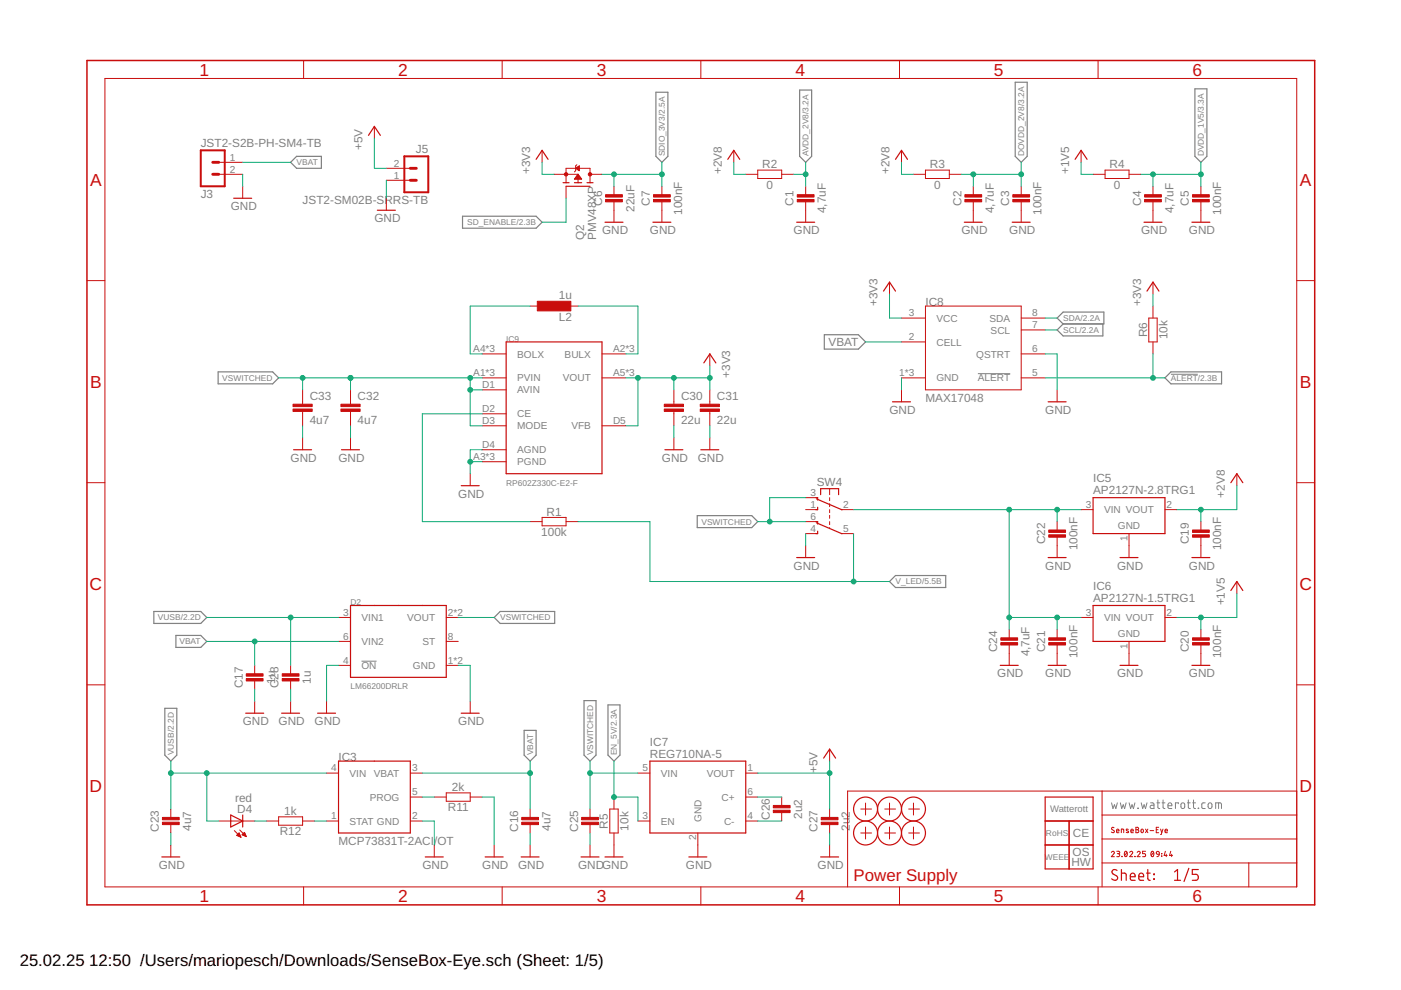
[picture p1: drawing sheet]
<svg xmlns="http://www.w3.org/2000/svg" width="297mm" height="210mm" viewBox="0 0 297 210" stroke-linecap="round" stroke-linejoin="round" font-family="sans-serif">
<g fill="none" stroke="#808080" stroke-width=".21">
<path d="M207.3 79.2h6.9M248.3 79.4h5.7M76.6 140.2h3.2M235.7 170.2l.3 1.2 .3-.8 .3 .8 .3-1.2M237.5 170.2l.3 1.2 .3-.8 .3 .8 .4-1.2M239.4 170.2l.3 1.2 .3-.8 .3 .8 .3-1.2M241.2 171.3l.1 .1zM242 170.2l.3 1.2 .3-.8 .3 .8 .3-1.2M243.9 170.2h.6l.1 .2 .1 1h-.5a.35 .35 0 0 1-.4-.3 .35 .35 0 0 1 .4-.4h.5M245.3 170.2h.6M245.5 169.6v1.7l.4 .1M246.4 170.2h.6"/>
<path d="M246.6 169.6v1.7l.4 .1M247.6 170.8h.9a.43 .43 0 0 0-.3-.6 .43 .43 0 0 0-.6 .4l.1 .7 .8 .1M249.8 170.4v-.2h-.6v1.2M250.5 170.3h.6l.1 .7a.4 .4 0 0 1-.4 .4 .4 .4 0 0 1-.4-.4zM251.8 170.2h.5M251.9 169.6l.1 1.7 .3 .1M252.9 170.2h.6M253 169.6v1.5l.2 .3h.3M254 171.3l.1 .1zM255.5 170.2h-.5l-.2 .3 .1 .8 .6 .1M256.3 170.3h.5l.2 .7a.41 .41 0 0 1-.4 .4 .41 .41 0 0 1-.5-.4zM257.7 171.4v-1.2l1.2 .1 .1 1.1"/>
<path d="M258.4 170.2v1.2"/>
</g>
<g fill="none" stroke="#808080" stroke-width=".25">
<path d="M139.1 19.6h2.5v13.5l-1.3 1.3-1.2-1.3zM169.5 19.1h2.6v14l-1.3 1.3-1.3-1.3zM215.2 17.4h2.6v15.7l-1.3 1.3-1.3-1.3zM253.3 18.8h2.6v14.3l-1.3 1.3-1.3-1.3zM61.6 34.4l1.3-1.3h5.2v2.6h-5.2zM98.1 45.8h15.6l1.2 1.3-1.2 1.3h-15.6zM46.2 78.8h11.6l1.3 1.3-1.3 1.3h-11.6zM174.8 71h7.2l1.5 1.5-1.5 1.5h-7.2zM224.1 67.4l1.3-1.2h8.6v2.5h-8.6zM225.4 68.7l-1.3 1.3 1.3 1.2h8.4v-2.5M247 80.1l1.3-1.3h10.7v2.6h-10.7zM147.8 109.3h11.6l1.3 1.3-1.3 1.3h-11.6z"/>
<path d="M32.6 129.6h10l1.2 1.3-1.2 1.3h-10zM37.3 134.7h5.3l1.2 1.3-1.2 1.3h-5.3zM104.8 130.9l1.2-1.3h11.6v2.6h-11.6zM188.6 123.3l1.3-1.3h10.6v2.6h-10.6zM34.9 150.2h2.6v9.9l-1.3 1.3-1.3-1.3zM111.1 154.9h2.6v5.2l-1.3 1.3-1.3-1.3zM123.8 148.5h2.6v11.6l-1.3 1.3-1.3-1.3zM128.9 149.5h2.5v10.6l-1.2 1.3-1.3-1.3z"/>
</g>
<g fill="none" stroke="#c90d0c" stroke-width=".21">
<path d="M22.2 16.6h252.7v171.4h-252.7zM64.4 12.8v3.8M106.5 12.8v3.8M148.6 12.8v3.8M190.7 12.8v3.8M232.8 12.8v3.8M46.4 37h5.1M46.4 34.4h5.1M51.5 39.5v2.5M79.4 26.8v2.5M81.9 35.7h5.1M81.9 38.2h5.1"/>
<path d="M114.9 31.9v2.5M117.5 37h5.1M120 38.7v-3h5.1v3M120 39.5v2.5M121.9 37.8h1.3M122 37.7h1.1M122 35.7l.8-.5v1zM122.1 37.6h.9M122.2 37.5h.7M122.2 35.8h.6M122.3 35.5h.5M122.3 37.4h.6"/>
<path d="M122.3 34.9l-.3 .3v1l-.2 .2M122.3 37.2h.5M122.4 35.9h.4M122.4 35.4h.4M122.4 37.1h.3M122.5 37h.1M122.6 36h.2M122.6 37v1.7M122.6 37l.7 1h-1.5zM122.6 35.3h.2M122.7 36.2h.1M122.8 35.2h.1"/>
<path d="M125.1 37h2.5M130.2 39.5v1.8M140.3 39.5v1.8M155.6 31.9v2.5M158.1 37h2.6M160.7 36.1h5v1.7h-5zM165.7 37h2.6M170.8 39.5v1.8M191.1 31.9v2.5M193.7 37h2.5M196.2 36.1h5.1v1.7h-5.1zM201.3 37h2.5"/>
<path d="M206.4 39.5v1.8M216.5 39.5v1.8M229.2 31.9v2.5M231.8 37h2.5M234.3 36.1h5.1v1.7h-5.1zM239.4 37h2.5M244.5 39.5v1.8M254.6 39.5v1.8M18.4 59.5h3.8M81.9 42v2.6M130.2 42.8v4.3M140.3 42.8v4.3"/>
<path d="M170.8 42.8v4.3M188.6 59.8v2.6M206.4 42.8v4.3M216.5 42.8v4.3M244.5 42.8v4.3M244.5 59.8v2.6M254.6 42.8v4.3M274.9 59.5h3.8M102.2 75h5.1M112.4 64.9h2.5M120 64.9h2.6M127.6 75h5.1"/>
<path d="M150.5 75v2.6M191.1 67.4h5.1M191.1 72.5h5.1M196.2 64.9h20.3v17.8h-20.3zM216.5 67.4h5.1M216.5 70h5.1M216.5 75h5.1M243.6 67.4h1.7v5.1h-1.7zM244.5 64.9v2.5M244.5 72.5v2.5M64.2 82.7v3M64.2 87.2v3.1"/>
<path d="M64.2 92.8v2.6M74.3 82.7v3M74.3 87.2v3.1M74.3 92.8v2.6M102.2 80.1h5.1M102.2 82.7h5.1M102.2 87.7h5.1M102.2 90.3h5.1M102.2 95.4h5.1M102.2 97.9h5.1M127.6 80.1h5.1M127.6 90.3h5.1"/>
<path d="M142.9 82.7v3M142.9 87.2v3.1M142.9 92.8v2.6M150.5 82.7v3M150.5 87.2v3.1M150.5 92.8v2.6M191.1 82.7v2.5M191.1 80.1h5.1M216.5 80.1h5.1M224.1 82.7v2.5M18.4 102.3h3.8M99.7 100.4v2.6"/>
<path d="M112.4 110.6h2.5M114.9 109.7h5.1v1.8h-5.1zM120 110.6h2.6M170.8 115.7v2.5M170.8 108.1h2.6M170.8 105.5h2.6M170.8 113.1h2.6M170.8 110.6h2.6M175.9 103.6v1.3M175.9 105.5v.7M175.9 106.8v.6M175.9 108.1v.6"/>
<path d="M175.9 109.3v.6M175.9 110.6v.6M175.9 111.9v.1M178.4 108.1h2.6M178.4 113.1h2.6M224.1 110.6v1.8M224.1 113.9v4.3M229.2 108.1h2.6M239.4 113.1v5.1M247 108.1h2.5M254.6 110.6v1.8M254.6 113.9v4.3"/>
<path d="M262.2 100.4v2.6M274.9 102.3h3.8M71.8 130.9h2.5M71.8 136h2.5M94.6 130.9h2.6M94.6 136h2.6M214 133.5v1.7M214 136.8v4.3M224.1 133.5v1.7M224.1 136.8v4.3M229.2 130.9h2.6M239.4 136v5.1"/>
<path d="M247 130.9h2.5M254.6 133.5v1.7M254.6 136.8v4.3M262.2 123.3v2.5M18.4 145.2h3.8M54 141.1v1.8M54 144.4v1.8M54 148.7v2.5M61.6 141.1v1.8M61.6 144.4v1.8M61.6 148.7v2.5M69.2 148.7v2.5"/>
<path d="M71.8 141.1h2.5M94.6 141.1h2.6M99.7 148.7v2.5M175.9 158.8v2.6M274.9 145.2h3.8M36.2 171.5v1.8M36.2 174.8v1.8M36.2 179.2v2.5M46.4 174.1h7.6M49.7 176.1l1.4 1.4M50.2 177.1l.9 .4M50.2 177.1l.5-.5 .4 .9"/>
<path d="M50.2 177.1h.7M50.3 177h.6M50.4 176.9h.4M50.5 177.3h.5M50.5 176.8h.3M50.7 176.7h.1M50.8 177.4h.2M50.8 176l1.4 1.4M51.1 177.5h.1M51.4 177h.6M51.4 176.9h.6M51.5 176.8h.5"/>
<path d="M51.6 177.1h.5M51.7 176.7h.2M51.8 176.5h.1M51.8 176.5l-.5 .5 .9 .4M51.8 176.5l.4 .9M51.9 177.3h.3M56.5 174.1h2.6M59.1 173.2h5.1v1.8h-5.1zM64.2 174.1h2.5M69.2 163.9h2.6M69.2 174.1h2.6M87 163.9h2.5"/>
<path d="M87 169h2.5M87 174.1h2.5M92.1 169h2.5M92.1 179.2v2.5M94.6 168.1h5.1v1.8h-5.1zM99.7 169h2.5M104.8 179.2v2.5M112.4 171.5v1.8M112.4 174.8v1.8M112.4 179.2v2.5M125.1 171.5v1.8M125.1 174.8v1.8"/>
<path d="M125.1 179.2v2.5M129.3 171.5h1.8v5.1h-1.8zM130.2 169v2.5M130.2 176.6v5.1M135.3 163.9h2.5M135.3 174.1h2.5M148 176.6v5.1M158.1 163.9h2.6M158.1 169h2.6M158.1 174.1h2.6M165.7 169v1.8M165.7 172.3v1.8"/>
<path d="M175.9 171.5v1.8M175.9 174.8v1.8M175.9 179.2v2.5M182.5 171.5h2.3M182.5 176.6h2.3M183.5 170.3v2.5M183.5 175.3v2.6M187.6 171.5h2.3M187.6 176.6h2.3M188.6 170.3v2.5M188.6 175.3v2.6M192.7 171.5h2.2"/>
<path d="M192.7 176.6h2.2M193.7 170.3v2.5M193.7 175.3v2.6M233.7 167.7v20.3M233.7 177.9h41.2M233.7 172.8h41.2M236.2 175.5a.28 .28 0 0 0-.4 0 .28 .28 0 0 0 0 .4l.3 .2a.29 .29 0 0 1 .1 .4 .29 .29 0 0 1-.5 0l-.1-.1M236.7 176.2h.5a.27 .27 0 0 0-.1-.4 .27 .27 0 0 0-.4 .2l.1 .5 .4 .1M237.7 176.6v-.8l.5 .1 .1 .7M239.2 175.9h-.4v.2l.5 .2-.1 .2h-.4M239.8 176.2h.5a.27 .27 0 0 0-.2-.4 .27 .27 0 0 0-.3 .2v.5l.5 .1M240.8 175.4h.5l.1 .2-.2 .3 .2 .3-.1 .3-.5 .1z"/>
<path d="M240.8 175.9h.4M242 175.9l.2-.1 .2 .2-.2 .6-.3-.2zM242.9 175.8l.5 .8M243.4 175.8l-.5 .8M243.8 176.1h.8M245.2 175.9h.3M245.7 175.4h-.5v1.2h.5M246.1 175.8l.2 .8M246.6 175.8l-.4 1.1h-.1M247 176.2h.5a.27 .27 0 0 0-.2-.4 .27 .27 0 0 0-.3 .2l.1 .5 .4 .1M274.9 167.7h-95.2v20.3M64.4 188v3.9"/>
<path d="M106.5 188v3.9M148.6 188v3.9M190.7 188v3.9M232.8 188v3.9M233.7 183h41.2M235.6 180.7a.32 .32 0 0 1 .5-.2 .32 .32 0 0 1 .1 .5l-.6 .6h.7M236.8 180.5h.5l.1 .2v.2l-.5 .1M237.1 181l.2 .1v.4l-.5 .1M237.8 181.6h.1M238.5 180.6l.1-.1a.57 .57 0 0 1 .4 .6 .57 .57 0 0 1-.4 .5l-.2-.5zM239 180.7l-.6 .7M239.5 180.7a.31 .31 0 0 1 .5-.2 .31 .31 0 0 1 .1 .5l-.6 .6h.7"/>
<path d="M240.6 181.6h.1M241.1 180.7a.32 .32 0 0 1 .5-.2 .32 .32 0 0 1 .1 .5l-.6 .6h.6M242.9 180.5h-.6v.5h.3a.32 .32 0 0 1 .3 .3 .32 .32 0 0 1-.3 .3h-.3M244.2 180.6v-.1a.58 .58 0 0 1 .4 .6 .58 .58 0 0 1-.4 .5l-.2-.5zM244.6 180.7l-.5 .7M245.3 180.6h.4l.1 .5h-.6zM245.8 181.1l-.2 .4-.3 .1M246.3 181.5h.1M246.3 181h.1M247.1 180.5l-.3 .9h.7M247.3 181.1v.5M248.2 180.5l-.2 .9h.6"/>
<path d="M248.4 181.1v.5M264.8 183v5"/>
</g>
<path d="M18.4 12.8h260.3v179.1h-260.3z" fill="none" stroke="#c90d0c" stroke-width=".32"/>
<g fill="none" stroke="#c90d0c" stroke-width=".25">
<path d="M78.1 28.7l1.3-1.9 1.2 1.9M113.7 33.8l1.2-1.9 1.3 1.9M119.4 38.7h1.2M120 39.5h5.1M121.8 38.7h1.5M124.5 38.7h1.2M154.3 33.8l1.3-1.9 1.2 1.9M189.9 33.8l1.2-1.9 1.3 1.9M227.9 33.8l1.3-1.9 1.3 1.9M49.6 42h3.8M80 44.6h3.8M128.3 47.1h3.8"/>
<path d="M138.4 47.1h3.8M168.9 47.1h3.8M204.4 47.1h3.9M214.6 47.1h3.8M242.5 47.1h3.9M252.7 47.1h3.8M107.3 72.5h20.3v27.9h-20.3zM149.2 76.9l1.3-1.9 1.3 1.9M187.3 61.7l1.3-1.9 1.3 1.9M243.2 61.7l1.3-1.9 1.2 1.9M62.3 95.4h3.8M72.4 95.4h3.8"/>
<path d="M141 95.4h3.8M148.6 95.4h3.8M189.2 85.2h3.8M222.2 85.2h3.8M97.8 103h3.8M168.9 118.2h3.8M173 105.5h.4v.5M173 110.6h.4v.5M173.1 110.8l5.5 2.3M173.1 105.8l5.5 2.3M173.4 112.6v.5h-.4M173.4 107.5v.6h-.4"/>
<path d="M174 104.9v-1.3h3.8v1.3M222.2 118.2h3.8M231.8 105.5h15.2v7.6h-15.2zM237.5 118.2h3.8M252.7 118.2h3.8M261 102.3l1.2-1.9 1.3 1.9M74.3 128.4h20.3v15.2h-20.3zM231.8 128.4h15.2v7.6h-15.2zM261 125.2l1.2-1.9 1.3 1.9M52.1 151.2h3.8M59.7 151.2h3.8M67.3 151.2h3.8"/>
<path d="M97.8 151.2h3.8M212.1 141.1h3.8M222.2 141.1h3.8M237.5 141.1h3.8M252.7 141.1h3.8M48.9 172.8l2.6 1.3-2.6 1.2zM51.5 172.8v2.5M71.8 161.4h15.2v15.2h-15.2zM137.8 161.4h20.3v15.2h-20.3zM174.6 160.7l1.3-1.9 1.3 1.9M221.6 169h10.2v15.2h-10.2zM221.6 179.2h10.2"/>
<path d="M221.6 174.1h10.2M226.7 174.1v10.1M34.3 181.7h3.8M90.2 181.7h3.8M102.9 181.7h3.8M110.5 181.7h3.8M123.2 181.7h3.8M128.3 181.7h3.8M146 181.7h3.9M174 181.7h3.8M236.8 184.6a.57 .57 0 0 0-.8-.1 .57 .57 0 0 0 0 .8l.7 .4a.57 .57 0 0 1 .1 .9 .57 .57 0 0 1-.9-.1l-.2-.2M237.8 185.1h.7l.3 .3v1.2"/>
<path d="M237.8 184.4v2.2M239.6 185.9h1.1a.53 .53 0 0 0-.4-.8 .53 .53 0 0 0-.7 .5l.2 .9 .9 .1M241.4 185.9h1.1a.53 .53 0 0 0-.4-.8 .53 .53 0 0 0-.7 .5l.2 .9 .9 .1M243.1 185.1h.8M243.4 184.4v1.9l.2 .3h.3M244.6 185.3l.2 .1zM244.6 186.3l.2 .2zM249 186.6h1.3M249 184.9l.7-.5v2.2M252.1 184.1l-1.1 2.8M254.1 184.4h-1.3v1h.8a.65 .65 0 0 1 .5 .6 .65 .65 0 0 1-.5 .6h-.8"/>
<circle cx="183.5" cy="176.6" r="2.54"/>
<circle cx="183.5" cy="171.5" r="2.54"/>
<circle cx="188.6" cy="176.6" r="2.54"/>
<circle cx="188.6" cy="171.5" r="2.54"/>
<circle cx="193.7" cy="176.6" r="2.54"/>
<circle cx="193.7" cy="171.5" r="2.54"/>
</g>
<g fill="#c90d0c" stroke="#c90d0c" stroke-width=".21">
<path d="M169 41.3h3.6v.5h-3.6z"/>
<path d="M169 42.3h3.6v.5h-3.6z"/>
<path d="M204.6 41.3h3.5v.5h-3.5z"/>
<path d="M204.6 42.3h3.5v.5h-3.5z"/>
<path d="M214.7 41.3h3.6v.5h-3.6z"/>
<path d="M214.7 42.3h3.6v.5h-3.6z"/>
<path d="M242.7 41.3h3.5v.5h-3.5z"/>
<path d="M242.7 42.3h3.5v.5h-3.5z"/>
<path d="M252.8 41.3h3.6v.5h-3.6z"/>
<path d="M252.8 42.3h3.6v.5h-3.6z"/>
<path d="M128.4 41.3h3.6v.5h-3.6z"/>
<path d="M128.4 42.3h3.6v.5h-3.6z"/>
<path d="M138.6 41.3h3.5v.5h-3.5z"/>
<path d="M138.6 42.3h3.5v.5h-3.5z"/>
<path d="M252.8 112.4h3.6v.5h-3.6z"/>
<path d="M252.8 113.4h3.6v.5h-3.6z"/>
<path d="M252.8 135.2h3.6v.5h-3.6z"/>
<path d="M252.8 136.2h3.6v.6h-3.6z"/>
<path d="M222.4 135.2h3.5v.5h-3.5z"/>
<path d="M222.4 136.2h3.5v.6h-3.5z"/>
<path d="M222.4 112.4h3.5v.5h-3.5z"/>
<path d="M222.4 113.4h3.5v.5h-3.5z"/>
<path d="M212.2 135.2h3.6v.5h-3.6z"/>
<path d="M212.2 136.2h3.6v.6h-3.6z"/>
<path d="M123.3 173.3h3.6v.5h-3.6z"/>
<path d="M123.3 174.3h3.6v.5h-3.6z"/>
<path d="M164 170.8h3.5v.5h-3.5z"/>
<path d="M164 171.8h3.5v.5h-3.5z"/>
<path d="M174.1 173.3h3.6v.5h-3.6z"/>
<path d="M174.1 174.3h3.6v.5h-3.6z"/>
<path d="M113.9 63.9h7.1v2h-7.1z"/>
<path d="M140.8 86.7h4.1v.5h-4.1z"/>
<path d="M140.8 85.7h4.1v.5h-4.1z"/>
<path d="M148.5 86.7h4v.5h-4z"/>
<path d="M148.5 85.7h4v.5h-4z"/>
<path d="M72.3 86.7h4v.5h-4z"/>
<path d="M72.3 85.7h4v.5h-4z"/>
<path d="M62.1 86.7h4.1v.5h-4.1z"/>
<path d="M62.1 85.7h4.1v.5h-4.1z"/>
<path d="M34.4 173.3h3.6v.5h-3.6z"/>
<path d="M34.4 174.3h3.6v.5h-3.6z"/>
<path d="M110.6 173.3h3.6v.5h-3.6z"/>
<path d="M110.6 174.3h3.6v.5h-3.6z"/>
<path d="M52.2 142.9h3.6v.5h-3.6z"/>
<path d="M52.2 143.9h3.6v.5h-3.6z"/>
<path d="M59.8 142.9h3.6v.5h-3.6z"/>
<path d="M59.8 143.9h3.6v.5h-3.6z"/>
</g>
<path d="M42.6 31.9h5v7.6h-5zM85.7 33.1h5.1v7.7h-5.1z" fill="none" stroke="#c90d0c" stroke-width=".42"/>
<path d="M45.1 34.4h1.3M45.1 37h1.3M87 38.2h1.3M87 35.7h1.3" fill="none" stroke="#c90d0c" stroke-width=".61"/>
<g fill="#c90d0c" stroke="#c90d0c" stroke-width=".21">
<circle cx="120" cy="37" r=".36"/>
<circle cx="125.1" cy="37" r=".36"/>
</g>
<g fill="none" stroke="#0dab76" stroke-width=".21">
<path d="M51.5 37v2.5M51.5 34.4h10.1M79.4 29.3v6.4h2.5M81.9 38.2v3.8M114.9 34.4v2.6h2.6M127.6 37h12.7M130.2 37v2.5M140.3 34.4v5.1M155.6 34.4v2.6h2.5M168.3 37h2.5M170.8 34.4v5.1M191.1 34.4v2.6h2.6"/>
<path d="M203.8 37h12.7M206.4 37v2.5M216.5 34.4v5.1M229.2 34.4v2.6h2.6M241.9 37h12.7M244.5 37v2.5M254.6 34.4v5.1M120 42v5.1h-5.1M112.4 64.9h-12.7v10.1h2.5M122.6 64.9h12.7v10.1h-2.6M150.5 77.6v5.1M183.5 72.5h7.6"/>
<path d="M188.6 62.4v5h2.5M221.6 75h2.5v7.7M221.6 67.4h2.5M221.6 70h2.5M244.5 62.4v2.5M244.5 75v5.1M59.1 80.1h43.1M64.2 80.1v2.6M64.2 90.3v2.5M74.3 80.1v2.6M74.3 90.3v2.5M99.7 80.1v10.2h2.5"/>
<path d="M99.7 97.9h2.5M99.7 82.7h2.5M102.2 95.4h-2.5v5M102.2 87.7h-12.7v22.9h22.9M132.7 80.1h17.8M135.3 80.1v10.2h-2.6M142.9 80.1v2.6M142.9 90.3v2.5M150.5 90.3v2.5M191.1 80.1v2.6M221.6 80.1h25.4M122.6 110.6h15.2v12.7h50.8"/>
<path d="M160.7 110.6h10.1M170.8 113.1v2.6M170.8 105.5h-7.6v5.1M181 108.1h48.2M181 113.1v10.2M214 108.1v25.4M224.1 108.1v2.5M254.6 108.1v2.5M262.2 103v5.1h-12.7M43.8 130.9h28M43.8 136h28M54 136v5.1"/>
<path d="M61.6 130.9v10.2M97.2 130.9h7.6M214 130.9h15.2M224.1 130.9v2.6M254.6 130.9v2.6M262.2 125.8v5.1h-12.7M54 146.2v2.5M61.6 146.2v2.5M71.8 141.1h-2.6v7.6M97.2 141.1h2.5v7.6M36.2 161.4v10.1M36.2 176.6v2.6"/>
<path d="M36.2 163.9h33M43.8 163.9v10.2h2.6M54 174.1h2.5M66.7 174.1h2.5M89.5 174.1h2.6v5.1M89.5 169h2.6M89.5 163.9h22.9M102.2 169h2.6v10.2M112.4 161.4v10.1M112.4 176.6v2.6M125.1 161.4v10.1M125.1 176.6v2.6"/>
<path d="M125.1 163.9h10.2M130.2 161.4v7.6h5.1v5.1M160.7 174.1h5M160.7 169h5M160.7 163.9h15.2M175.9 161.4v10.1M175.9 176.6v2.6"/>
</g>
<g fill="#0dab76" stroke="#0dab76" stroke-width=".21">
<circle cx="170.8" cy="37" r=".51"/>
<circle cx="99.7" cy="97.9" r=".51"/>
<circle cx="244.5" cy="37" r=".51"/>
<circle cx="254.6" cy="37" r=".51"/>
<circle cx="206.4" cy="37" r=".51"/>
<circle cx="216.5" cy="37" r=".51"/>
<circle cx="254.6" cy="108.1" r=".51"/>
<circle cx="254.6" cy="130.9" r=".51"/>
<circle cx="130.2" cy="37" r=".51"/>
<circle cx="140.3" cy="37" r=".51"/>
<circle cx="150.5" cy="80.1" r=".51"/>
<circle cx="142.9" cy="80.1" r=".51"/>
<circle cx="135.3" cy="80.1" r=".51"/>
<circle cx="112.4" cy="163.9" r=".51"/>
<circle cx="54" cy="136" r=".51"/>
<circle cx="175.9" cy="163.9" r=".51"/>
<circle cx="43.8" cy="163.9" r=".51"/>
<circle cx="36.2" cy="163.9" r=".51"/>
<circle cx="61.6" cy="130.9" r=".51"/>
<circle cx="130.2" cy="169" r=".51"/>
<circle cx="244.5" cy="80.1" r=".51"/>
<circle cx="181" cy="123.3" r=".51"/>
<circle cx="99.7" cy="80.1" r=".51"/>
<circle cx="74.3" cy="80.1" r=".51"/>
<circle cx="99.7" cy="82.7" r=".51"/>
<circle cx="64.2" cy="80.1" r=".51"/>
<circle cx="125.1" cy="163.9" r=".51"/>
<circle cx="163.2" cy="110.6" r=".51"/>
<circle cx="224.1" cy="130.9" r=".51"/>
<circle cx="224.1" cy="108.1" r=".51"/>
<circle cx="214" cy="130.9" r=".51"/>
<circle cx="214" cy="108.1" r=".51"/>
</g>
<g font-size="3.7" fill="#c90d0c">
<text x="42.3" y="16">1</text>
<text x="84.4" y="16">2</text>
<text x="126.5" y="16">3</text>
<text x="168.6" y="16">4</text>
<text x="210.7" y="16">5</text>
<text x="252.9" y="16">6</text>
<text x="19.1" y="39.4">A</text>
<text x="275.6" y="39.4">A</text>
<text x="19.1" y="82.2">B</text>
<text x="275.6" y="82.2">B</text>
<text x="19" y="125.1">C</text>
<text x="275.5" y="125.1">C</text>
<text x="19" y="167.9">D</text>
<text x="275.5" y="167.9">D</text>
<text x="42.3" y="191.2">1</text>
<text x="84.4" y="191.2">2</text>
<text x="126.5" y="191.2">3</text>
<text x="168.6" y="191.2">4</text>
<text x="210.7" y="191.2">5</text>
<text x="252.9" y="191.2">6</text>
</g>
<text font-size="3.6" fill="#c90d0c" x="181" y="186.8">Power Supply</text>
<g font-size="3.5">
<text x="4.2" y="204.7">25.02.25</text>
<text x="18.9" y="204.7">12:50 /Users/mariopesch/Downloads/SenseBox-Eye.sch (Sheet: 1/5)</text>
</g>
<g font-size="2.5" fill="#808080">
<text x="42.6" y="31.1">JST2-S2B-PH-SM4-TB</text>
<text x="76.8" y="31.9" transform="rotate(-90 76.8 31.9)">+5V</text>
<text x="88.2" y="32.4">J5</text>
<text x="161.6" y="35.7">R2</text>
<text x="197.2" y="35.7">R3</text>
<text x="235.3" y="35.7">R4</text>
<text x="112.4" y="37" transform="rotate(-90 112.4 37)">+3V3</text>
<text x="153" y="37" transform="rotate(-90 153 37)">+2V8</text>
<text x="162.5" y="40">0</text>
<text x="188.6" y="37" transform="rotate(-90 188.6 37)">+2V8</text>
<text x="198" y="40">0</text>
<text x="226.7" y="37" transform="rotate(-90 226.7 37)">+1V5</text>
<text x="236.1" y="40">0</text>
<text x="42.6" y="42">J3</text>
<text x="48.9" y="44.6">GND</text>
<text x="64.2" y="43.3">JST2-SM02B-SRRS-TB</text>
<text x="79.4" y="47.1">GND</text>
<text x="127.6" y="43.6" transform="rotate(-90 127.6 43.6)">C6</text>
<text x="134.5" y="44.9" transform="rotate(-90 134.5 44.9)">22uF</text>
<text x="137.8" y="43.6" transform="rotate(-90 137.8 43.6)">C7</text>
<text x="144.7" y="45.6" transform="rotate(-90 144.7 45.6)">100nF</text>
<text x="168.3" y="43.6" transform="rotate(-90 168.3 43.6)">C1</text>
<text x="175.1" y="45.2" transform="rotate(-90 175.1 45.2)">4,7uF</text>
<text x="203.8" y="43.6" transform="rotate(-90 203.8 43.6)">C2</text>
<text x="210.7" y="45.2" transform="rotate(-90 210.7 45.2)">4,7uF</text>
<text x="214" y="43.6" transform="rotate(-90 214 43.6)">C3</text>
<text x="220.8" y="45.6" transform="rotate(-90 220.8 45.6)">100nF</text>
<text x="241.9" y="43.6" transform="rotate(-90 241.9 43.6)">C4</text>
<text x="248.8" y="45.2" transform="rotate(-90 248.8 45.2)">4,7uF</text>
<text x="252.1" y="43.6" transform="rotate(-90 252.1 43.6)">C5</text>
<text x="258.9" y="45.6" transform="rotate(-90 258.9 45.6)">100nF</text>
<text x="123.8" y="50.9" transform="rotate(-90 123.8 50.9)">Q2</text>
<text x="126.4" y="50.9" transform="rotate(-90 126.4 50.9)">PMV48XP</text>
<text x="127.6" y="49.7">GND</text>
<text x="137.8" y="49.7">GND</text>
<text x="168.3" y="49.7">GND</text>
<text x="203.8" y="49.7">GND</text>
<text x="214" y="49.7">GND</text>
<text x="241.9" y="49.7">GND</text>
<text x="252.1" y="49.7">GND</text>
<text x="118.5" y="63.4">1u</text>
<text x="186" y="64.9" transform="rotate(-90 186 64.9)">+3V3</text>
<text x="196.2" y="64.9">IC8</text>
<text x="241.9" y="64.9" transform="rotate(-90 241.9 64.9)">+3V3</text>
<text x="118.5" y="68.2">L2</text>
<text x="243.2" y="71.6" transform="rotate(-90 243.2 71.6)">R6</text>
<text x="247.5" y="72" transform="rotate(-90 247.5 72)">10k</text>
<text x="175.7" y="73.4">VBAT</text>
<text x="154.8" y="80.1" transform="rotate(-90 154.8 80.1)">+3V3</text>
<text x="65.7" y="89.9">4u7</text>
<text x="65.7" y="84.8">C33</text>
<text x="75.8" y="89.9">4u7</text>
<text x="75.8" y="84.8">C32</text>
<text x="144.4" y="89.9">22u</text>
<text x="144.4" y="84.8">C30</text>
<text x="152" y="89.9">22u</text>
<text x="152" y="84.8">C31</text>
<text x="188.6" y="87.7">GND</text>
<text x="196.2" y="85.2">MAX17048</text>
<text x="221.6" y="87.7">GND</text>
<text x="61.6" y="97.9">GND</text>
<text x="71.8" y="97.9">GND</text>
<text x="140.3" y="97.9">GND</text>
<text x="148" y="97.9">GND</text>
<text x="97.2" y="105.5">GND</text>
<text x="173.2" y="103">SW4</text>
<text x="231.8" y="104.8">AP2127N-2.8TRG1</text>
<text x="231.8" y="102.2">IC5</text>
<text x="259.7" y="105.5" transform="rotate(-90 259.7 105.5)">+2V8</text>
<text x="114.8" y="113.6">100k</text>
<text x="115.9" y="109.3">R1</text>
<text x="221.6" y="115.4" transform="rotate(-90 221.6 115.4)">C22</text>
<text x="228.5" y="116.7" transform="rotate(-90 228.5 116.7)">100nF</text>
<text x="252.1" y="115.4" transform="rotate(-90 252.1 115.4)">C19</text>
<text x="258.9" y="116.7" transform="rotate(-90 258.9 116.7)">100nF</text>
<text x="168.3" y="120.8">GND</text>
<text x="221.6" y="120.8">GND</text>
<text x="231.8" y="125.1">IC6</text>
<text x="236.8" y="120.8">GND</text>
<text x="252.1" y="120.8">GND</text>
<text x="231.8" y="127.6">AP2127N-1.5TRG1</text>
<text x="259.7" y="128.4" transform="rotate(-90 259.7 128.4)">+1V5</text>
<text x="211.4" y="138.3" transform="rotate(-90 211.4 138.3)">C24</text>
<text x="211.4" y="143.6">GND</text>
<text x="218.3" y="139.2" transform="rotate(-90 218.3 139.2)">4,7uF</text>
<text x="221.6" y="138.3" transform="rotate(-90 221.6 138.3)">C21</text>
<text x="221.6" y="143.6">GND</text>
<text x="228.5" y="139.5" transform="rotate(-90 228.5 139.5)">100nF</text>
<text x="236.8" y="143.6">GND</text>
<text x="252.1" y="138.3" transform="rotate(-90 252.1 138.3)">C20</text>
<text x="252.1" y="143.6">GND</text>
<text x="258.9" y="139.5" transform="rotate(-90 258.9 139.5)">100nF</text>
<text x="51.5" y="145.9" transform="rotate(-90 51.5 145.9)">C17</text>
<text x="58.3" y="145" transform="rotate(-90 58.3 145)">1u</text>
<text x="59.1" y="145.9" transform="rotate(-90 59.1 145.9)">C28</text>
<text x="65.9" y="145" transform="rotate(-90 65.9 145)">1u</text>
<text x="51.5" y="153.8">GND</text>
<text x="59.1" y="153.8">GND</text>
<text x="66.7" y="153.8">GND</text>
<text x="97.2" y="153.8">GND</text>
<text x="71.8" y="161.4">I</text>
<text x="72.5" y="161.4">C3</text>
<text x="137.8" y="160.6">REG710NA-5</text>
<text x="137.8" y="158.1">IC7</text>
<text x="95.8" y="167.7">2k</text>
<text x="173.3" y="163.9" transform="rotate(-90 173.3 163.9)">+5V</text>
<text x="49.9" y="170.1">red</text>
<text x="50.3" y="172.3">D4</text>
<text x="60.3" y="172.8">1k</text>
<text x="95" y="172">R11</text>
<text x="163.2" y="173.8" transform="rotate(-90 163.2 173.8)">C26</text>
<text x="170" y="173.6" transform="rotate(-90 170 173.6)">2u2</text>
<text x="33.7" y="176.4" transform="rotate(-90 33.7 176.4)">C23</text>
<text x="40.5" y="176.2" transform="rotate(-90 40.5 176.2)">4u7</text>
<text x="59.3" y="177.1">R12</text>
<text x="71.8" y="179.2">MCP73831T-2ACI/</text>
<text x="92.7" y="179.2">OT</text>
<text x="109.9" y="176.4" transform="rotate(-90 109.9 176.4)">C16</text>
<text x="116.7" y="176.2" transform="rotate(-90 116.7 176.2)">4u7</text>
<text x="122.6" y="176.4" transform="rotate(-90 122.6 176.4)">C25</text>
<text x="128.9" y="175.7" transform="rotate(-90 128.9 175.7)">R5</text>
<text x="133.2" y="176.1" transform="rotate(-90 133.2 176.1)">10k</text>
<text x="173.3" y="176.4" transform="rotate(-90 173.3 176.4)">C27</text>
<text x="180.2" y="176.2" transform="rotate(-90 180.2 176.2)">2u2</text>
<text x="227.5" y="177.5">CE</text>
<text x="33.7" y="184.2">GND</text>
<text x="89.5" y="184.2">GND</text>
<text x="102.2" y="184.2">GND</text>
<text x="109.9" y="184.2">GND</text>
<text x="122.6" y="184.2">GNDGND</text>
<text x="145.4" y="184.2">GND</text>
<text x="173.3" y="184.2">GND</text>
<text x="227.1" y="183.7">HW</text>
<text x="227.4" y="181.5">OS</text>
</g>
<g font-size="2.1" fill="#808080">
<text x="48.7" y="34.1">1</text>
<text x="83.5" y="35.3">2</text>
<text x="48.7" y="36.6">2</text>
<text x="83.5" y="37.9">1</text>
<text x="192.7" y="67.1">3</text>
<text x="198.5" y="68.2">VCC</text>
<text x="209.8" y="68.2">SDA</text>
<text x="210" y="70.7">SCL</text>
<text x="218.9" y="67.1">8</text>
<text x="218.9" y="69.6">7</text>
<text x="100.3" y="74.7">A4*3</text>
<text x="109.7" y="75.8">BOLX</text>
<text x="119.7" y="75.8">BULX</text>
<text x="130" y="74.7">A2*3</text>
<text x="192.7" y="72.1">2</text>
<text x="198.5" y="73.3">CELL</text>
<text x="207" y="75.8">QSTRT</text>
<text x="218.9" y="74.7">6</text>
<text x="100.3" y="79.8">A1*3</text>
<text x="102.3" y="82.3">D1</text>
<text x="109.7" y="80.9">PVIN</text>
<text x="109.7" y="83.4">AVIN</text>
<text x="119.4" y="80.9">VOUT</text>
<text x="130" y="79.8">A5*3</text>
<text x="190.7" y="79.8">1*3</text>
<text x="198.5" y="80.9">GND</text>
<text x="207.3" y="80.9">ALERT</text>
<text x="218.9" y="79.8">5</text>
<text x="102.3" y="87.4">D2</text>
<text x="102.3" y="89.9">D3</text>
<text x="109.7" y="88.5">CE</text>
<text x="130" y="89.9">D5</text>
<text x="102.3" y="95">D4</text>
<text x="109.7" y="91">MODE</text>
<text x="121.2" y="91">VFB</text>
<text x="100.3" y="97.5">A3*3</text>
<text x="109.7" y="96.1">AGND</text>
<text x="109.7" y="98.7">PGND</text>
<text x="171.8" y="107.7">1</text>
<text x="171.8" y="105.2">3</text>
<text x="178.8" y="107.7">2</text>
<text x="230.2" y="107.7">3</text>
<text x="247.4" y="107.7">2</text>
<text x="171.8" y="112.8">4</text>
<text x="171.8" y="110.2">6</text>
<text x="178.8" y="112.8">5</text>
<text x="234.1" y="108.8">VIN VOUT</text>
<text x="237" y="112.1">GND</text>
<text x="239" y="114.7" transform="rotate(-90 239 114.7)">1</text>
<text x="72.8" y="130.6">3</text>
<text x="76.6" y="131.7">VIN1</text>
<text x="86.3" y="131.7">VOUT</text>
<text x="95" y="130.6">2*2</text>
<text x="230.2" y="130.6">3</text>
<text x="234.1" y="131.7">VIN VOUT</text>
<text x="247.4" y="130.6">2</text>
<text x="72.8" y="135.6">6</text>
<text x="76.6" y="136.8">VIN2</text>
<text x="89.6" y="136.8">ST</text>
<text x="95" y="135.6">8</text>
<text x="237" y="135">GND</text>
<text x="239" y="137.5" transform="rotate(-90 239 137.5)">1</text>
<text x="72.8" y="140.7">4</text>
<text x="76.6" y="141.8">ON</text>
<text x="87.5" y="141.8">GND</text>
<text x="95" y="140.7">1*2</text>
<text x="70.2" y="163.6">4</text>
<text x="74.1" y="164.7">VIN</text>
<text x="79.2" y="164.7">VBAT</text>
<text x="87.4" y="163.6">3</text>
<text x="136.3" y="163.6">5</text>
<text x="140.1" y="164.7">VIN</text>
<text x="149.8" y="164.7">VOUT</text>
<text x="158.5" y="163.6">1</text>
<text x="70.2" y="173.7">1</text>
<text x="78.4" y="169.8">PROG</text>
<text x="87.4" y="168.6">5</text>
<text x="87.4" y="173.7">2</text>
<text x="136.3" y="173.7">3</text>
<text x="153" y="169.8">C+</text>
<text x="158.5" y="168.6">6</text>
<text x="158.5" y="173.7">4</text>
<text x="74.1" y="174.8">STAT GND</text>
<text x="140.1" y="174.8">EN</text>
<text x="147.6" y="178.2" transform="rotate(-90 147.6 178.2)">2</text>
<text x="148.7" y="174.3" transform="rotate(-90 148.7 174.3)">GND</text>
<text x="153.5" y="174.8">C-</text>
</g>
<text font-size="2" fill="#808080" x="222.6" y="172.2">Watterott</text>
<g font-size="1.8" fill="#808080">
<text x="62.9" y="35">VBAT</text>
<text x="141" y="33.1" transform="rotate(-90 141 33.1)">SDIO_3V3/2.5A</text>
<text x="171.4" y="33.1" transform="rotate(-90 171.4 33.1)">AVDD_2V8/3.2A</text>
<text x="217.2" y="33.1" transform="rotate(-90 217.2 33.1)">DOVDD_2V8/3.2A</text>
<text x="255.2" y="33.1" transform="rotate(-90 255.2 33.1)">DVDD_1V5/3.3A</text>
<text x="99" y="47.7">SD_ENABLE/2.3B</text>
<text x="225.4" y="68.1">SDA/2.2A</text>
<text x="225.4" y="70.6">SCL/2.2A</text>
<text x="107.3" y="72.5">I</text>
<text x="107.8" y="72.5">C9</text>
<text x="47.1" y="80.8">VSWITCHED</text>
<text x="248.3" y="80.8">ALERT/2.3B</text>
<text x="107.3" y="103">RP602Z330C-E2-F</text>
<text x="148.7" y="111.2">VSWITCHED</text>
<text x="189.9" y="123.9">V_LED/5.5B</text>
<text x="33.5" y="131.5">VUSB/2.2D</text>
<text x="74.3" y="128.4">D2</text>
<text x="106.1" y="131.5">VSWITCHED</text>
<text x="38.1" y="136.6">VBAT</text>
<text x="74.3" y="146.1">LM66200DRLR</text>
<text x="36.8" y="160.1" transform="rotate(-90 36.8 160.1)">VUSB/2.2D</text>
<text x="113" y="160.1" transform="rotate(-90 113 160.1)">VBAT</text>
<text x="125.7" y="160.1" transform="rotate(-90 125.7 160.1)">VSWITCHED</text>
<text x="130.8" y="160.1" transform="rotate(-90 130.8 160.1)">EN_5V/2.3A</text>
<text x="221.8" y="177.3">RoHS</text>
<text x="221.5" y="182.3">WEEE</text>
</g>
</svg>
